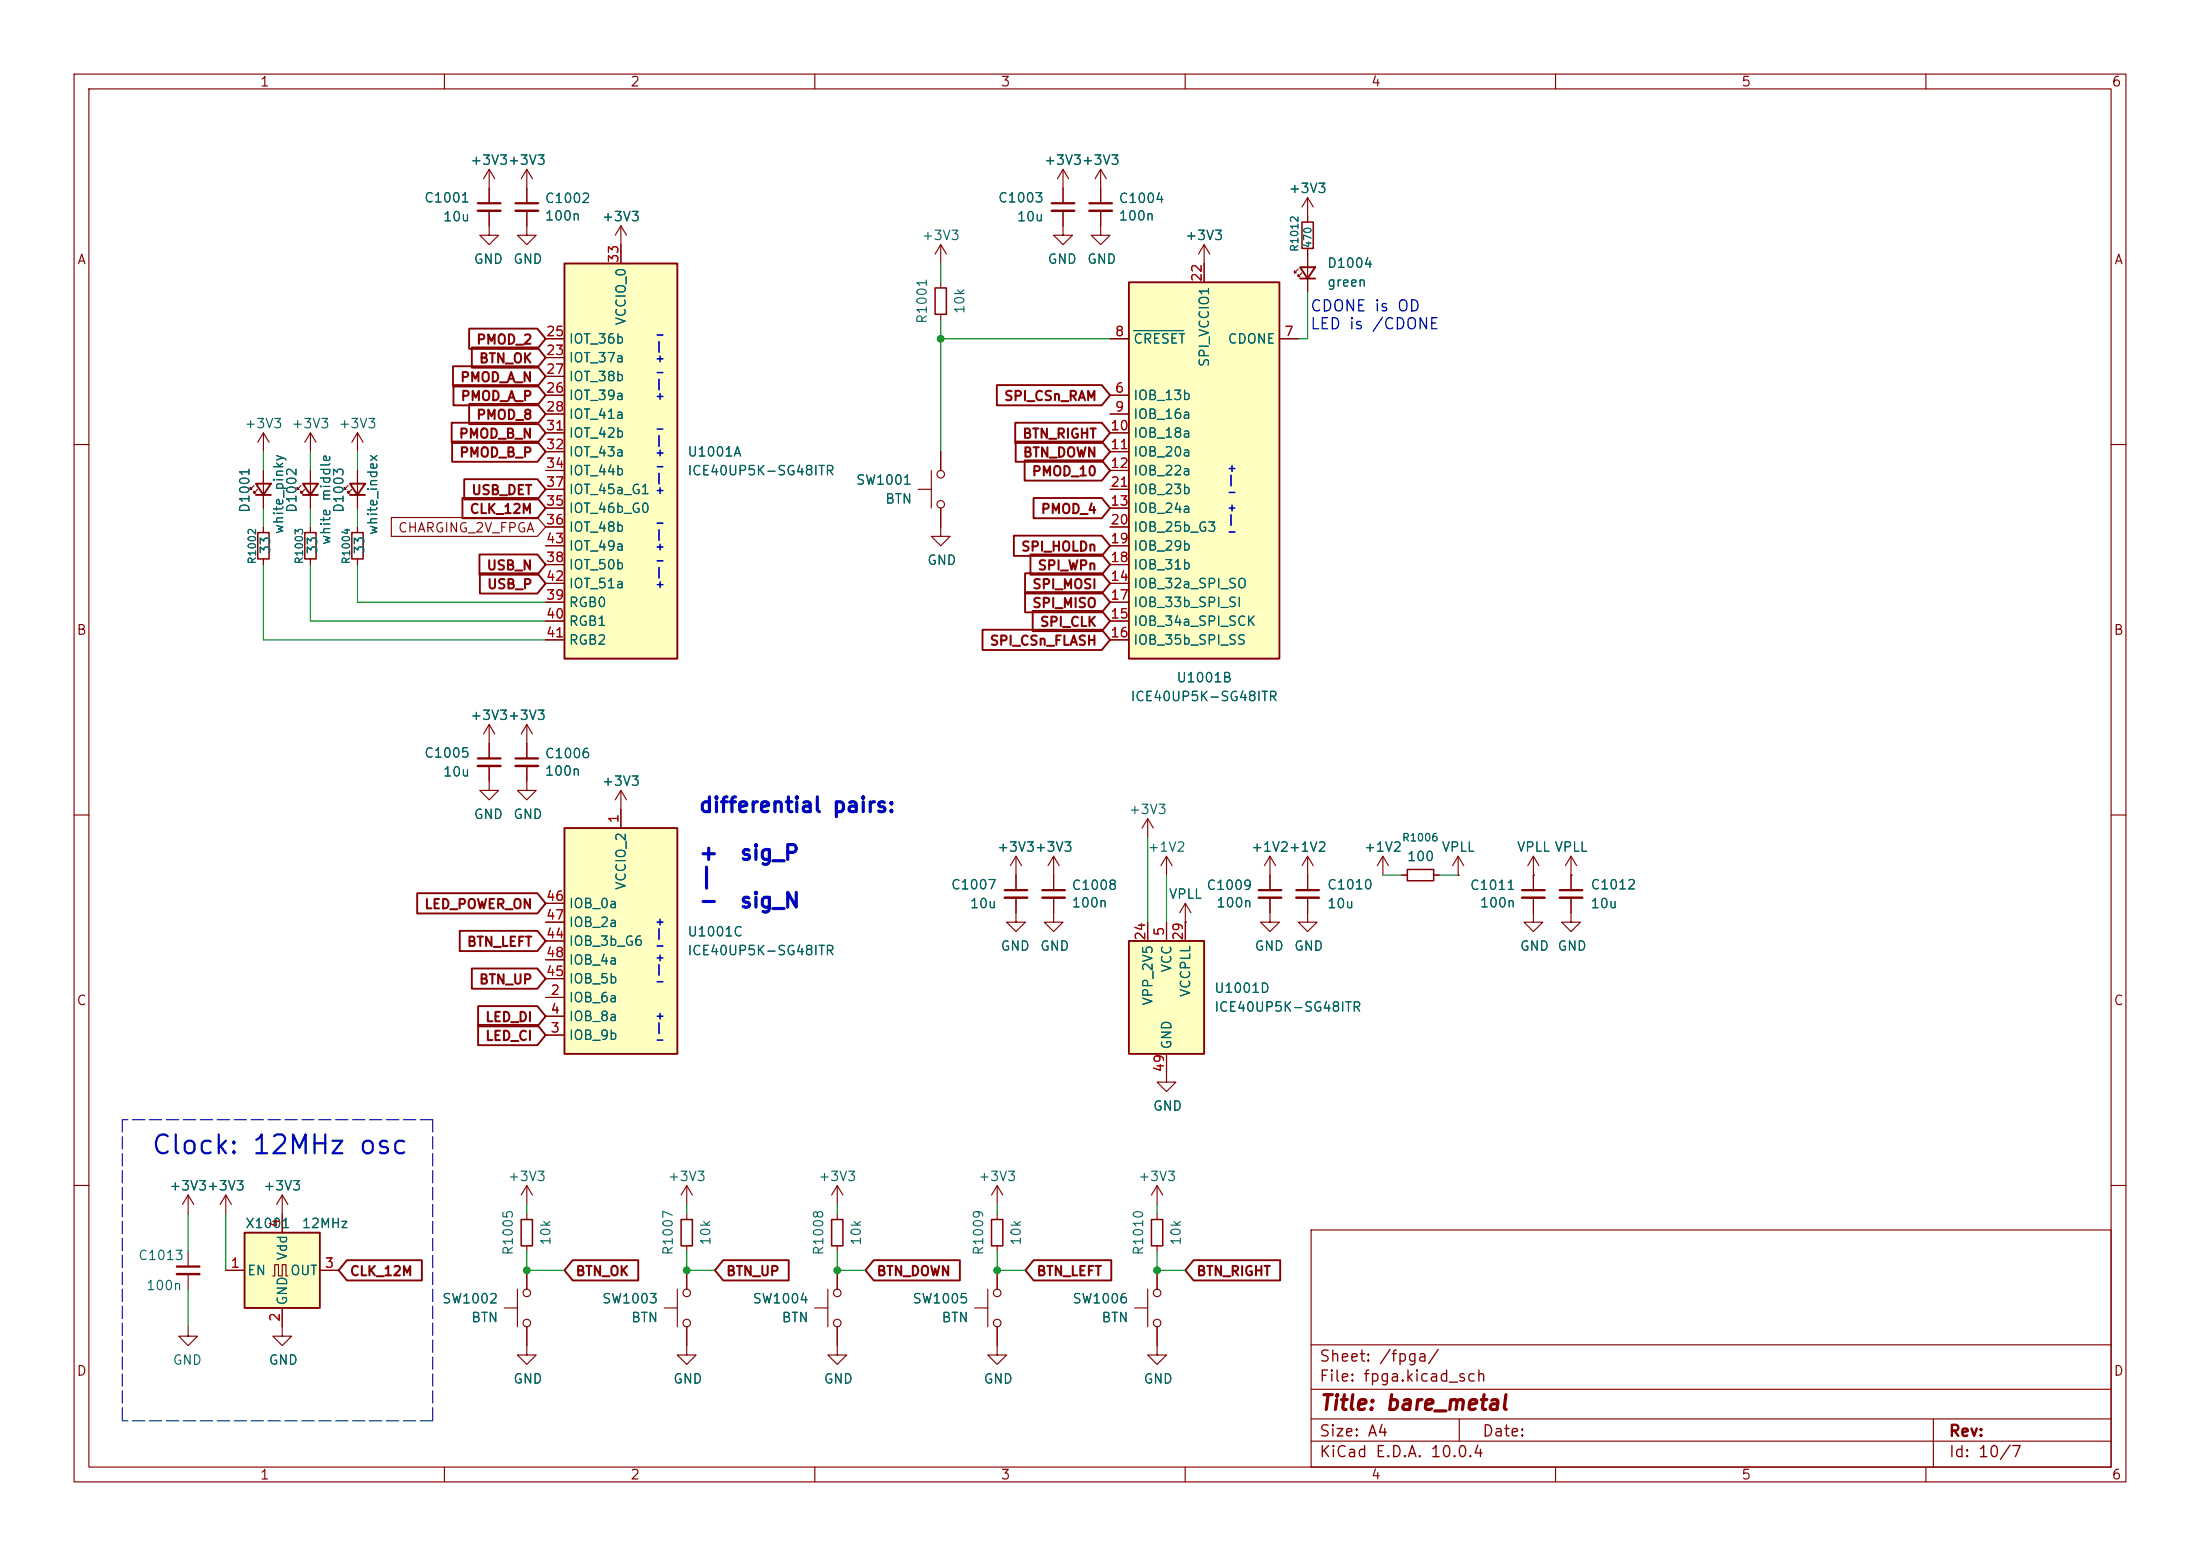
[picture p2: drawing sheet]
<svg xmlns="http://www.w3.org/2000/svg" width="297mm" height="210mm" viewBox="0 0 297 210" stroke-linecap="round" stroke-linejoin="round" font-family="sans-serif">
<g fill="none" stroke="#840000" stroke-width=".15">
<path d="M10 10h277v190h-277zM12 12h273v186h-273zM60 10v2M110 10v2M160 10v2M210 10v2M260 10v2M83.8 30.5l-.7 1.3M83.8 30.5l.8 1.3M83.8 30.5v2.5M175.3 36.3l-.5 .5v-.2v.2h.2M175.8 36.8l-.5 .5v-.2v.2h.2"/>
<path d="M176.5 26.7l-.7 1.2M176.5 26.7l.8 1.2M176.5 26.7v3.3M176.5 33.5v5.9M35.6 58.4l-.8 1.3M35.6 58.4l.7 1.3M35.6 58.4v2.6M41.9 58.4l-.8 1.3M41.9 58.4l.8 1.3M41.9 58.4v2.6M10 60h2M34.3 65.5l-.5 .5v-.2v.2h.2"/>
<path d="M34.8 66l-.5 .5v-.2v.2h.2M35.6 63.5v5.1M40.6 65.5l-.5 .5v-.2v.2h.3M41.1 66l-.5 .5v-.2v.2h.3M41.9 63.5v5.1M285 60h2M10 110h2M207 118.1h.1M207 115.6v4.4M207 115.6l-.8 1.2M207 115.6l.8 1.2M212.1 118.1h.1"/>
<path d="M212.1 115.6l-.8 1.2M212.1 115.6l.8 1.2M212.1 115.6v4.5M285 110h2M207 121.2v3.3h1.3l-1.3 1.2-1.3-1.2h1.3M212.1 121.2v3.3h1.3l-1.3 1.2-1.3-1.2h1.3M10 160h2M177 166h108v32h-108zM285 160h2M60 198v2M110 198v2M160 198v2"/>
<path d="M177 194.5h108M177 191.5h108M177 187.5h108M177 181.5h108M197 191.5v3M210 198v2M260 198v2M261 191.5v6.5"/>
</g>
<path d="M205.5 120.1h3M210.6 120.1h3" fill="none" stroke="#840000" stroke-width=".3"/>
<path d="M205.5 121.2h3M210.6 121.2h3" fill="none" stroke="#840000" stroke-width=".33"/>
<path d="M175.5 36.1h2l-1 1.5zM175.5 37.6h2M34.5 65.3h2.1l-1 1.5zM34.5 66.8h2.1M40.9 65.3h2l-1 1.5zM40.9 66.8h2" fill="none" stroke="#840000" stroke-width=".25"/>
<path d="M175.8 30h1.5v3.5h-1.5z" fill="none" stroke="#840000" stroke-width=".2"/>
<path d="M76.2 35.6h15.2v53.3h-15.2z" fill="#ffffc2"/>
<path d="M76.2 35.6h15.2v53.3h-15.2zM47.2 65.3h2.1l-1 1.5zM47.2 66.8h2.1" fill="none" stroke="#840000" stroke-width=".25"/>
<g fill="none" stroke="#840000" stroke-width=".15">
<path d="M66 28.4v3.4h-1.2l1.2 1.2 1.3-1.2h-1.3M66 22.9l-.7 1.2M66 22.9l.8 1.2M66 22.9v4.5M71.1 30.5v1.3h1.3l-1.3 1.2-1.3-1.2h1.3M71.1 22.9l-.7 1.2M71.1 22.9l.8 1.2M71.1 22.9v2.5M83.8 33v2.6M127 33l-.8 1.3M127 33l.8 1.3M127 33v2.6"/>
<path d="M48.3 58.4l-.8 1.3M48.3 58.4l.7 1.3M48.3 58.4v2.6M73.7 48.3h2.5M73.7 45.7h2.5M73.7 53.3h2.5M73.7 50.8h2.5M73.7 55.9h2.5M73.7 58.4h2.5M35.6 71.1v.8M35.6 75.4v.8M41.9 71.1v.8"/>
<path d="M41.9 75.4v.8M47 65.5l-.5 .5v-.2v.2h.2M47.5 66l-.5 .5v-.2v.2h.2M48.3 63.5v5.1M48.3 71.1v.8M48.3 75.4v.8M73.7 61h2.5M73.7 63.5h2.5M73.7 68.6h2.5M73.7 71.1h2.5M73.7 66h2.5M73.7 76.2h2.5"/>
<path d="M73.7 78.7h2.5M73.7 73.7h2.5M73.7 81.3h2.5M73.7 83.8h2.5M73.7 86.4h2.5M66 105.4v1.3h-1.2l1.2 1.3 1.3-1.3h-1.3M71.1 100.3v1.9M71.1 103.4v2M186.7 115.6l-.8 1.2M186.7 115.6l.8 1.2M186.7 115.6v2.5M25.4 179.1v1.2h-1.3l1.3 1.3 1.3-1.3h-1.3"/>
<path d="M25.4 161.3l.8 1.3M25.4 161.3l-.8 1.3M25.4 161.3v2.5M25.4 168.9v1.9M25.4 172v2M30.5 161.3l-.8 1.3M30.5 161.3l.7 1.3M30.5 161.3v2.5M38.1 179.1v1.2h1.3l-1.3 1.3-1.3-1.3h1.3M38.1 161.3l-.8 1.3M38.1 161.3l.8 1.3M38.1 161.3v2.5"/>
<path d="M68.1 176.5h1.7M69.8 174v5.1M71.1 179.1v3.8h1.3l-1.3 1.3-1.3-1.3h1.3M71.1 163.8v.8M71.1 168.1v.8M71.1 171.5v2.5M113 163.8v.8M113 168.1v.8"/>
<circle cx="71.1" cy="178.6" r=".51"/>
<circle cx="71.1" cy="174.5" r=".51"/>
</g>
<path d="M64.5 27.4h3.1M69.6 102.4h3M23.9 170.9h3" fill="none" stroke="#840000" stroke-width=".3"/>
<path d="M64.5 28.4h3.1M69.6 103.4h3M23.9 172h3" fill="none" stroke="#840000" stroke-width=".33"/>
<path d="M34.8 71.9h1.5v3.5h-1.5zM41.1 71.9h1.6v3.5h-1.6zM47.5 71.9h1.5v3.5h-1.5zM70.4 164.6h1.5v3.5h-1.5zM112.3 164.6h1.5v3.5h-1.5z" fill="none" stroke="#840000" stroke-width=".2"/>
<path d="M33 166.4h10.2v10.1h-10.2z" fill="#ffffc2"/>
<path d="M33 166.4h10.2v10.1h-10.2z" fill="none" stroke="#840000" stroke-width=".25"/>
<g fill="none" stroke="#840000" stroke-width=".15">
<path d="M71.1 25.4v1.9M71.1 28.4v2.1M127 38.1v.8M143.5 28.4v3.4h-1.3l1.3 1.2 1.3-1.2h-1.3M143.5 22.9v4.5M143.5 22.9l-.8 1.2M143.5 22.9l.8 1.2M148.6 28.4v3.4h1.3l-1.3 1.2-1.3-1.2h1.3M148.6 22.9v4.4M148.6 22.9l-.8 1.2M148.6 22.9l.8 1.2M162.6 33l-.8 1.3"/>
<path d="M162.6 33l.7 1.3M162.6 33v2.6M127 42.4v.8M124 66h1.7M125.7 63.5v5.1M127 68.6v3.8h1.3l-1.3 1.3-1.3-1.3h1.3M127 61v2.5M30.5 171.5h2.5M36.8 172.2h.3v-1.5h.5v1.5h.5v-1.5h.5v1.5h.3M38.1 163.8v2.6M38.1 176.5v2.6M43.2 171.5h2.5"/>
<path d="M71.1 160l-.7 1.3M71.1 160l.8 1.3M71.1 160v2.6M92.7 160v2.6M92.7 163.8v.8M92.7 168.1v.8M92.7 160l-.8 1.3M92.7 160l.8 1.3"/>
<circle cx="127" cy="64" r=".51"/>
<circle cx="127" cy="68.1" r=".51"/>
</g>
<path d="M126.2 38.9h1.6v3.5h-1.6zM91.9 164.6h1.6v3.5h-1.6z" fill="none" stroke="#840000" stroke-width=".2"/>
<path d="M69.6 27.4h3M142 27.4h3M147.1 27.4h3" fill="none" stroke="#840000" stroke-width=".3"/>
<path d="M69.6 28.4h3M142 28.4h3M147.1 28.4h3" fill="none" stroke="#840000" stroke-width=".33"/>
<path d="M152.4 38.1h20.3v50.8h-20.3z" fill="#ffffc2"/>
<path d="M152.4 38.1h20.3v50.8h-20.3z" fill="none" stroke="#840000" stroke-width=".25"/>
<g fill="none" stroke="#840000" stroke-width=".15">
<path d="M162.6 35.6v2.5M149.9 53.3h2.5M149.9 45.7h2.5M149.9 55.9h2.5M149.9 58.4h2.5M172.7 45.7h2.6M149.9 61h2.5M149.9 63.5h2.5M149.9 68.6h2.5M149.9 78.7h2.5M149.9 76.2h2.5M149.9 73.7h2.5"/>
<path d="M149.9 71.1h2.5M149.9 66h2.5M149.9 83.8h2.5M149.9 86.4h2.5M149.9 81.3h2.5M83.8 106.7l-.7 1.3M83.8 106.7l.8 1.3M83.8 106.7v2.5M176.5 118.1v2M189.2 118.1h.8M193.5 118.1h.8M196.8 118.1h.1"/>
<path d="M196.8 115.6l-.7 1.2M196.8 115.6l.8 1.2M196.8 115.6v2.5M137.2 123.2v1.3h-1.3l1.3 1.2 1.2-1.2h-1.2M176.5 121.2v2M113 160l-.7 1.3M113 160l.8 1.3M113 160v2.6"/>
</g>
<path d="M153 44.6h6.8" fill="none" stroke="#006464" stroke-width=".15"/>
<path d="M190 117.3h3.5v1.6h-3.5z" fill="none" stroke="#840000" stroke-width=".2"/>
<path d="M175 120.1h3.1" fill="none" stroke="#840000" stroke-width=".3"/>
<path d="M175 121.2h3.1" fill="none" stroke="#840000" stroke-width=".33"/>
<path d="M76.2 111.8h15.2v30.4h-15.2z" fill="#ffffc2"/>
<path d="M76.2 111.8h15.2v30.4h-15.2z" fill="none" stroke="#840000" stroke-width=".25"/>
<g fill="none" stroke="#840000" stroke-width=".15">
<path d="M83.8 109.2v2.6M73.7 134.6h2.5M73.7 139.7h2.5M73.7 137.2h2.5M73.7 127h2.5M73.7 132.1h2.5M73.7 121.9h2.5M73.7 124.5h2.5M73.7 129.5h2.5M157.5 144.8v1.3h1.2l-1.2 1.2-1.3-1.2h1.3M89.7 176.5h1.7M91.4 174v5.1"/>
<path d="M92.7 179.1v3.8h1.3l-1.3 1.3-1.3-1.3h1.3M92.7 171.5v2.5M110 176.5h1.8M111.8 174v5.1M113 179.1v3.8h1.3l-1.3 1.3-1.2-1.3h1.2M113 171.5v2.5"/>
<circle cx="92.7" cy="178.6" r=".51"/>
<circle cx="92.7" cy="174.5" r=".51"/>
<circle cx="113" cy="174.5" r=".51"/>
<circle cx="113" cy="178.6" r=".51"/>
</g>
<path d="M152.4 127h10.2v15.2h-10.2z" fill="#ffffc2"/>
<g fill="none" stroke="#840000" stroke-width=".25">
<path d="M61 57.1h11.5l1.2 1.3-1.2 1.4h-11.5zM61 59.6h11.5l1.2 1.4-1.2 1.3h-11.5zM61.2 49.4h11.3l1.2 1.4-1.2 1.4h-11.3zM61.2 52h11.3l1.2 1.3-1.2 1.4h-11.3zM63.3 54.5h9.2l1.2 1.4-1.2 1.3h-9.2zM63.3 44.4h9.2l1.2 1.3-1.2 1.4h-9.2zM63.7 46.9h8.8l1.2 1.4-1.2 1.3h-8.8zM134.6 52h14.1l1.2 1.3-1.2 1.4h-14.1zM137.1 57.1h11.6l1.2 1.3-1.2 1.4h-11.6zM137.1 59.6h11.6l1.2 1.4-1.2 1.3h-11.6zM62.4 67.2h10.1l1.2 1.4-1.2 1.3h-10.1zM62.7 64.7h9.8l1.2 1.3-1.2 1.4h-9.8z"/>
<path d="M64.7 74.8h7.8l1.2 1.4-1.2 1.4h-7.8zM64.8 77.4h7.7l1.2 1.3-1.2 1.4h-7.7zM136.9 72.3h11.8l1.2 1.4-1.2 1.3h-11.8zM138.3 62.1h10.4l1.2 1.4-1.2 1.4h-10.4zM138.4 79.9h10.3l1.2 1.4-1.2 1.3h-10.3zM138.4 77.4h10.3l1.2 1.3-1.2 1.4h-10.3zM139.1 74.8h9.6l1.2 1.4-1.2 1.4h-9.6zM139.5 67.2h9.2l1.2 1.4-1.2 1.3h-9.2zM132.6 85h16.1l1.2 1.4-1.2 1.3h-16.1zM139.4 82.5h9.3l1.2 1.3-1.2 1.4h-9.3zM56.3 120.6h16.2l1.2 1.3-1.2 1.4h-16.2zM62.1 125.6h10.4l1.2 1.4-1.2 1.4h-10.4z"/>
<path d="M63.7 130.7h8.8l1.2 1.4-1.2 1.3h-8.8zM64.5 135.8h8l1.2 1.4-1.2 1.3h-8zM64.5 138.3h8l1.2 1.4-1.2 1.4h-8zM152.4 127h10.2v15.2h-10.2zM46.8 170.1h10.2v2.7h-10.2l-1.1-1.3zM77.3 170.1h8.9v2.7h-8.9l-1.1-1.3zM97.6 170.1h8.9v2.7h-8.9l-1.1-1.3zM118 170.1h11.6v2.7h-11.6l-1.2-1.3zM139.5 170.1h10.5v2.7h-10.5l-1.1-1.3zM161.1 170.1h11.7v2.7h-11.7l-1.1-1.3z"/>
</g>
<g fill="none" stroke="#840000" stroke-width=".15">
<path d="M66 25.4v2M66 28.4v2.1M71.1 25.4v1.9M71.1 28.4v2.1M83.8 33v2.6M143.5 25.4v2M143.5 28.4v2.1M148.6 25.4v1.9M148.6 28.4v2.1M162.6 35.6v2.5M176.5 29.2v.8M176.5 33.5v2.6"/>
<path d="M176.5 37.6v1.8M73.7 48.3h2.5M73.7 45.7h2.5M73.7 53.3h2.5M73.7 50.8h2.5M73.7 55.9h2.5M73.7 58.4h2.5M149.9 45.7h2.5M149.9 53.3h2.5M149.9 55.9h2.5M149.9 58.4h2.5M172.7 45.7h2.6"/>
<path d="M35.6 63.5v1.8M35.6 66.8v1.8M35.6 71.1v.8M35.6 75.4v.8M41.9 63.5v1.8M41.9 66.8v1.8M41.9 71.1v.8M41.9 75.4v.8M48.3 63.5v1.8M48.3 66.8v1.8M48.3 71.1v.8M48.3 75.4v.8"/>
<path d="M52.8 69.8h19.7l1.2 1.3-1.2 1.3h-19.7zM73.7 61h2.5M73.7 63.5h2.5M73.7 68.6h2.5M73.7 71.1h2.5M73.7 66h2.5M73.7 76.2h2.5M73.7 78.7h2.5M73.7 73.7h2.5M127 61v2.5M127 68.6v2.5M149.9 61h2.5"/>
<path d="M149.9 63.5h2.5M149.9 68.6h2.5M149.9 71.1h2.5M149.9 66h2.5M149.9 76.2h2.5M149.9 78.7h2.5M149.9 73.7h2.5M66 97.8l-.7 1.3M66 97.8l.8 1.3M66 97.8v4.6M71.1 97.8l-.7 1.3M71.1 97.8l.8 1.3"/>
<path d="M71.1 97.8v4.4M73.7 81.3h2.5M73.7 83.8h2.5M73.7 86.4h2.5M149.9 81.3h2.5M149.9 83.8h2.5M149.9 86.4h2.5M66 103.4v2M71.1 103.4v3.3h1.3l-1.3 1.3-1.3-1.3h1.3M83.8 109.2v2.6M137.2 115.6v4.5M137.2 115.6l-.8 1.2"/>
<path d="M137.2 115.6l.7 1.2M142.2 115.6l-.7 1.2M142.2 115.6l.8 1.2M142.2 115.6v4.4M154.9 110.5v2.5M154.9 110.5l-.7 1.3M154.9 110.5l.8 1.3M157.5 115.6v2.5M157.5 115.6l-.8 1.2M157.5 115.6l.7 1.2M171.4 115.6l-.7 1.2M171.4 115.6l.8 1.2"/>
<path d="M171.4 115.6v4.4M176.5 115.6l-.7 1.2M176.5 115.6l.8 1.2M176.5 115.6v4.5M189.2 118.1h.8M193.5 118.1h.8M196.8 118.1h.1M207 118.1h.1M207 118.1v1.9M212.1 118.1h.1M212.1 118.1v2M73.7 134.6h2.5"/>
<path d="M73.7 139.7h2.5M73.7 137.2h2.5M73.7 127h2.5M73.7 132.1h2.5M73.7 121.9h2.5M73.7 124.5h2.5M73.7 129.5h2.5M137.2 121.2v2M142.2 121.2v3.3h1.3l-1.3 1.2-1.2-1.2h1.2M154.9 124.5v2.5M157.5 124.5v2.5M160 124.5h.1"/>
<path d="M160 121.9v5.1M160 121.9l-.7 1.3M160 121.9l.8 1.3M171.4 121.2v3.3h-1.2l1.2 1.2 1.3-1.2h-1.3M176.5 121.2v3.3h1.3l-1.3 1.2-1.2-1.2h1.2M207 121.2v2M212.1 121.2v2M157.5 142.2v2.6M30.5 171.5h2.5M38.1 163.8v2.6M38.1 176.5v2.6M43.2 171.5h2.5"/>
<path d="M71.1 171.5v2.5M71.1 179.1v2.5M92.7 171.5v2.5M92.7 179.1v2.5M113 171.5v2.5M113 179.1v2.5M131.6 176.5h1.7M133.3 174v5.1M134.6 179.1v3.8h1.3l-1.3 1.3-1.3-1.3h1.3M134.6 160l-.7 1.3M134.6 160l.8 1.3M134.6 160v2.6"/>
<path d="M134.6 163.8v.8M134.6 168.1v.8M134.6 171.5v2.5M153.2 176.5h1.7M154.9 174v5.1M156.2 179.1v3.8h1.3l-1.3 1.3-1.3-1.3h1.3M156.2 160v2.6M156.2 163.8v.8M156.2 168.1v.8M156.2 171.5v2.5M156.2 160l-.8 1.3M156.2 160l.8 1.3"/>
<circle cx="134.6" cy="178.6" r=".51"/>
<circle cx="134.6" cy="174.5" r=".51"/>
<circle cx="156.2" cy="178.6" r=".51"/>
<circle cx="156.2" cy="174.5" r=".51"/>
</g>
<path d="M133.9 164.6h1.5v3.5h-1.5zM155.4 164.6h1.6v3.5h-1.6z" fill="none" stroke="#840000" stroke-width=".2"/>
<path d="M64.5 102.4h3.1M135.6 120.1h3.1M140.7 120.1h3.1M169.9 120.1h3.1" fill="none" stroke="#840000" stroke-width=".3"/>
<path d="M64.5 103.4h3.1M135.6 121.2h3.1M140.7 121.2h3.1M169.9 121.2h3.1" fill="none" stroke="#840000" stroke-width=".33"/>
<path d="M16.5 151.1v40.7M58.4 151.1v40.7M58.4 151.1h-41.9M58.4 191.8h-41.9" fill="none" stroke="#0000c2" stroke-width=".15" stroke-dasharray="1.7 .6"/>
<g fill="none" stroke="#009600" stroke-width=".15">
<path d="M127 35.6v2.5M176.5 39.4v6.3h-1.2M127 43.2v17.8M127 45.7h22.9M35.6 61v2.5M35.6 68.6v2.5M35.6 76.2v10.2h38.1M41.9 76.2v7.6h31.8M41.9 61v2.5M41.9 68.6v2.5M48.3 61v2.5M48.3 68.6v2.5"/>
<path d="M48.3 76.2v5.1h25.4M154.9 113v11.5M157.5 118.1v6.4M186.7 118.1h2.5M194.3 118.1h2.5M25.4 163.8v5.1M25.4 174v5.1M30.5 163.8v7.7M71.1 168.9v2.6h5.1M71.1 162.6v1.2M92.7 168.9v2.6h3.8M92.7 162.6v1.2"/>
<path d="M113 162.6v1.2M113 168.9v2.6h3.8M134.6 168.9v2.6h3.8M134.6 162.6v1.2M156.2 168.9v2.6h3.8M156.2 162.6v1.2"/>
</g>
<path d="M153 44.6h6.8" fill="none" stroke="#006464" stroke-width=".15"/>
<g fill="#009600" stroke="#009600" stroke-width=".14">
<circle cx="113" cy="171.5" r=".46"/>
<circle cx="156.2" cy="171.5" r=".46"/>
<circle cx="134.6" cy="171.5" r=".46"/>
<circle cx="92.7" cy="171.5" r=".46"/>
<circle cx="127" cy="45.7" r=".46"/>
<circle cx="71.1" cy="171.5" r=".46"/>
</g>
<text font-size="2.5" fill="#0000c2" x="20.3" y="156.4">Clock: 12MHz osc</text>
<g font-size="2" fill="#0000c2">
<text x="94.2" y="110.2">differential pairs:</text>
<text x="94.2" y="116.6">+</text>
<text x="94.2" y="119.8">|</text>
<text x="99.8" y="116.6">sig_P</text>
<text x="94.2" y="123">-</text>
<text x="99.8" y="123">sig_N</text>
</g>
<text font-size="2" fill="#840000" x="178" y="190.8">Title: bare_metal</text>
<g font-size="1.5" fill="#0000c2">
<text x="176.8" y="42.4">CDONE is OD</text>
<text x="176.8" y="44.8">LED is /CDONE</text>
</g>
<g font-size="1.5" fill="#840000">
<text x="178" y="184.2">Sheet: /fpga/</text>
<text x="178" y="186.9">File: fpga.kicad_sch</text>
<text x="178" y="197.1">KiCad E.D.A. 10.0.4</text>
<text x="178" y="194.3">Size: A4</text>
<text x="200" y="194.3">Date:</text>
<text x="263" y="194.3">Rev:</text>
<text x="263" y="197.1">Id: 10/7</text>
</g>
<g font-size="1.3" fill="#840000">
<text x="35" y="12">1</text>
<text x="85" y="12">2</text>
<text x="135" y="12">3</text>
<text x="185" y="12">4</text>
<text x="235" y="12">5</text>
<text x="285" y="12">6</text>
<text x="10.3" y="36">A</text>
<text x="285.3" y="36">A</text>
<text x="64.2" y="46.8">PMOD_2</text>
<text x="62" y="51.9">PMOD_A_N</text>
<text x="64.6" y="49.3">BTN_OK</text>
<text x="61.9" y="59.5">PMOD_B_N</text>
<text x="62.1" y="54.4">PMOD_A_P</text>
<text x="64.2" y="56.9">PMOD_8</text>
<text x="135.5" y="54.4">SPI_CSn_RAM</text>
<text x="137.9" y="59.5">BTN_RIGHT</text>
<text x="61.9" y="62">PMOD_B_P</text>
<text x="138" y="62">BTN_DOWN</text>
<text x="139.2" y="64.6">PMOD_10</text>
<text x="63.3" y="69.6">CLK_12M</text>
<text x="63.6" y="67.1">USB_DET</text>
<text x="140.4" y="69.6">PMOD_4</text>
<text x="53.6" y="72.2">CHARGING_2V_FPGA</text>
<text x="65.6" y="77.3">USB_N</text>
<text x="137.8" y="74.7">SPI_HOLDn</text>
<text x="140" y="77.3">SPI_WPn</text>
<text x="65.7" y="79.8">USB_P</text>
<text x="139.3" y="82.3">SPI_MISO</text>
<text x="139.3" y="79.8">SPI_MOSI</text>
<text x="10.3" y="86">B</text>
<text x="133.5" y="87.4">SPI_CSn_FLASH</text>
<text x="140.3" y="84.9">SPI_CLK</text>
<text x="285.3" y="86">B</text>
<text x="57.2" y="123">LED_POWER_ON</text>
<text x="63" y="128.1">BTN_LEFT</text>
<text x="10.3" y="136">C</text>
<text x="64.6" y="133.1">BTN_UP</text>
<text x="285.3" y="136">C</text>
<text x="65.4" y="138.2">LED_DI</text>
<text x="65.4" y="140.8">LED_CI</text>
<text x="47.1" y="172.5">CLK_12M</text>
<text x="77.6" y="172.5">BTN_OK</text>
<text x="97.9" y="172.5">BTN_UP</text>
<text x="118.3" y="172.5">BTN_DOWN</text>
<text x="139.9" y="172.5">BTN_LEFT</text>
<text x="161.4" y="172.5">BTN_RIGHT</text>
<text x="10.3" y="186">D</text>
<text x="285.3" y="186">D</text>
<text x="35" y="200">1</text>
<text x="85" y="200">2</text>
<text x="135" y="200">3</text>
<text x="185" y="200">4</text>
<text x="235" y="200">5</text>
<text x="285" y="200">6</text>
</g>
<g font-size="1.3" fill="#006464">
<text x="63.4" y="22.6">+3V3+3V3</text>
<text x="140.9" y="22.6">+3V3+3V3</text>
<text x="57.2" y="27.6">C1001</text>
<text x="73.5" y="27.7">C1002</text>
<text x="134.6" y="27.6">C1003</text>
<text x="150.9" y="27.7">C1004</text>
<text x="173.9" y="26.4">+3V3</text>
<text x="59.7" y="30.2">10u</text>
<text x="63.9" y="35.9">GND</text>
<text x="69.2" y="35.9">GND</text>
<text x="73.5" y="30.1">100n</text>
<text x="81.2" y="30.2">+3V3</text>
<text x="124.4" y="32.7">+3V3</text>
<text x="137.2" y="30.2">10u</text>
<text x="141.3" y="35.9">GND</text>
<text x="146.7" y="35.9">GND</text>
<text x="150.9" y="30.1">100n</text>
<text x="159.9" y="32.7">+3V3</text>
<text x="179.1" y="36.5">D1004</text>
<text x="179.1" y="39">green</text>
<text x="76.7" y="46.7">IOT_36b</text>
<text x="84.8" y="44" transform="rotate(-90 84.8 44)">VCCIO_0</text>
<text x="125.4" y="43.8" transform="rotate(-90 125.4 43.8)">R1001</text>
<text x="130.5" y="42.5" transform="rotate(-90 130.5 42.5)">10k</text>
<text x="152.9" y="46.7">CRESET</text>
<text x="165.7" y="46.7">CDONE</text>
<text x="76.7" y="49.2">IOT_37a</text>
<text x="76.7" y="51.8">IOT_38b</text>
<text x="163.5" y="49.6" transform="rotate(-90 163.5 49.6)">SPI_VCCIO1</text>
<text x="32.9" y="58.1">+3V3</text>
<text x="39.3" y="58.1">+3V3</text>
<text x="45.6" y="58.1">+3V3</text>
<text x="76.7" y="54.3">IOT_39a</text>
<text x="76.7" y="56.9">IOT_41a</text>
<text x="76.7" y="59.4">IOT_42b</text>
<text x="152.9" y="54.3">IOB_13b</text>
<text x="152.9" y="56.9">IOB_16a</text>
<text x="152.9" y="59.4">IOB_18a</text>
<text x="76.7" y="61.9">IOT_43a</text>
<text x="76.7" y="64.5">IOT_44b</text>
<text x="92.7" y="61.9">U1001A</text>
<text x="92.7" y="64.5">ICE40UP5K-SG48ITR</text>
<text x="115.5" y="65.7">SW1001</text>
<text x="152.9" y="61.9">IOB_20a</text>
<text x="152.9" y="64.5">IOB_22a</text>
<text x="34" y="69.3" transform="rotate(-90 34 69.3)">D1001</text>
<text x="40.3" y="69.3" transform="rotate(-90 40.3 69.3)">D1002</text>
<text x="46.7" y="69.3" transform="rotate(-90 46.7 69.3)">D1003</text>
<text x="76.7" y="69.6">IOT_46b_G0</text>
<text x="76.7" y="67">IOT_45a_G1</text>
<text x="119.4" y="68.3">BTN</text>
<text x="152.9" y="69.6">IOB_24a</text>
<text x="152.9" y="67">IOB_23b</text>
<text x="36.8" y="74.9" transform="rotate(-90 36.8 74.9)">33</text>
<text x="38.6" y="72.2" transform="rotate(-90 38.6 72.2)">white_pinky</text>
<text x="43.1" y="74.9" transform="rotate(-90 43.1 74.9)">33</text>
<text x="44.9" y="73.6" transform="rotate(-90 44.9 73.6)">white middle</text>
<text x="49.5" y="74.9" transform="rotate(-90 49.5 74.9)">33</text>
<text x="51.3" y="72.3" transform="rotate(-90 51.3 72.3)">white_index</text>
<text x="76.7" y="72.1">IOT_48b</text>
<text x="76.7" y="77.2">IOT_50b</text>
<text x="76.7" y="74.6">IOT_49a</text>
<text x="125.1" y="76.6">GND</text>
<text x="152.9" y="77.2">IOB_31b</text>
<text x="152.9" y="74.6">IOB_29b</text>
<text x="152.9" y="72.1">IOB_25b_G3</text>
<text x="76.7" y="82.3">RGB0</text>
<text x="76.7" y="79.7">IOT_51a</text>
<text x="152.9" y="79.7">IOB_32a_SPI_SO</text>
<text x="152.9" y="82.3">IOB_33b_SPI_SI</text>
<text x="76.7" y="84.8">RGB1</text>
<text x="76.7" y="87.3">RGB2</text>
<text x="152.9" y="84.8">IOB_34a_SPI_SCK</text>
<text x="152.9" y="87.3">IOB_35b_SPI_SS</text>
<text x="152.5" y="95">ICE40UP5K-SG48ITR</text>
<text x="158.7" y="92.4">U1001B</text>
<text x="63.4" y="97.5">+3V3+3V3</text>
<text x="57.2" y="102.6">C1005</text>
<text x="59.7" y="105.1">10u</text>
<text x="73.5" y="105">100n</text>
<text x="73.5" y="102.6">C1006</text>
<text x="81.2" y="106.4">+3V3</text>
<text x="63.9" y="110.9">GND</text>
<text x="69.2" y="110.9">GND</text>
<text x="152.3" y="110.2">+3V3</text>
<text x="134.5" y="115.3">+3V3+3V3</text>
<text x="154.8" y="115.3">+1V2</text>
<text x="168.8" y="115.3">+1V2+1V2</text>
<text x="184" y="115.3">+1V2</text>
<text x="189.9" y="116.5">100</text>
<text x="194.5" y="115.3">VPLL</text>
<text x="204.7" y="115.3">VPLL VPLL</text>
<text x="76.7" y="122.9">IOB_0a</text>
<text x="76.7" y="125.4">IOB_2a</text>
<text x="84.8" y="120.2" transform="rotate(-90 84.8 120.2)">VCCIO_2</text>
<text x="128.3" y="120.4">C1007</text>
<text x="130.8" y="122.9">10u</text>
<text x="144.6" y="122.8">100n</text>
<text x="144.6" y="120.4">C1008</text>
<text x="157.7" y="121.6">VPLL</text>
<text x="162.8" y="120.4">C1009</text>
<text x="164.1" y="122.8">100n</text>
<text x="179.1" y="120.4">C1010</text>
<text x="179.1" y="122.9">10u</text>
<text x="198.4" y="120.4">C1011</text>
<text x="199.7" y="122.8">100n</text>
<text x="214.6" y="120.4">C1012</text>
<text x="214.6" y="122.9">10u</text>
<text x="76.7" y="128">IOB_3b_G6</text>
<text x="76.7" y="130.5">IOB_4a</text>
<text x="92.7" y="126.7">U1001C</text>
<text x="92.7" y="129.2">ICE40UP5K-SG48ITR</text>
<text x="135" y="128.6">GND</text>
<text x="140.3" y="128.6">GND</text>
<text x="158.5" y="131.3" transform="rotate(-90 158.5 131.3)">VCC</text>
<text x="169.3" y="128.6">GND</text>
<text x="174.6" y="128.6">GND</text>
<text x="205.1" y="128.6">GND</text>
<text x="210.2" y="128.6">GND</text>
<text x="76.7" y="135.6">IOB_6a</text>
<text x="76.7" y="133.1">IOB_5b</text>
<text x="155.9" y="135.8" transform="rotate(-90 155.9 135.8)">VPP_2V5</text>
<text x="161" y="134.7" transform="rotate(-90 161 134.7)">VCCPLL</text>
<text x="163.8" y="134.3">U1001D</text>
<text x="163.8" y="136.9">ICE40UP5K-SG48ITR</text>
<text x="76.7" y="140.7">IOB_9b</text>
<text x="76.7" y="138.1">IOB_8a</text>
<text x="158.5" y="141.7" transform="rotate(-90 158.5 141.7)">GND</text>
<text x="155.6" y="150.2">GND</text>
<text x="22.8" y="161">+3V3+3V3</text>
<text x="35.5" y="161">+3V3</text>
<text x="68.5" y="159.7">+3V3</text>
<text x="90.1" y="159.7">+3V3</text>
<text x="110.4" y="159.7">+3V3</text>
<text x="132" y="159.7">+3V3</text>
<text x="153.6" y="159.7">+3V3</text>
<text x="33" y="166.1">X1001</text>
<text x="40.6" y="166.1">12MHz</text>
<text x="18.6" y="170.4">C1013</text>
<text x="33.3" y="172.4">EN</text>
<text x="39.1" y="170.2" transform="rotate(-90 39.1 170.2)">Vdd</text>
<text x="39.1" y="172.4">OUT</text>
<text x="69.6" y="169.5" transform="rotate(-90 69.6 169.5)">R1005</text>
<text x="74.6" y="168.2" transform="rotate(-90 74.6 168.2)">10k</text>
<text x="91.1" y="169.5" transform="rotate(-90 91.1 169.5)">R1007</text>
<text x="96.2" y="168.2" transform="rotate(-90 96.2 168.2)">10k</text>
<text x="111.5" y="169.5" transform="rotate(-90 111.5 169.5)">R1008</text>
<text x="116.5" y="168.2" transform="rotate(-90 116.5 168.2)">10k</text>
<text x="133.1" y="169.5" transform="rotate(-90 133.1 169.5)">R1009</text>
<text x="138.1" y="168.2" transform="rotate(-90 138.1 168.2)">10k</text>
<text x="154.6" y="169.5" transform="rotate(-90 154.6 169.5)">R1010</text>
<text x="159.7" y="168.2" transform="rotate(-90 159.7 168.2)">10k</text>
<text x="19.6" y="174.5">100n</text>
<text x="39.1" y="176.3" transform="rotate(-90 39.1 176.3)">GND</text>
<text x="59.6" y="176.2">SW1002</text>
<text x="63.5" y="178.8">BTN</text>
<text x="81.2" y="176.2">SW1003</text>
<text x="85.1" y="178.8">BTN</text>
<text x="101.5" y="176.2">SW1004</text>
<text x="105.4" y="178.8">BTN</text>
<text x="123.1" y="176.2">SW1005</text>
<text x="127" y="178.8">BTN</text>
<text x="144.7" y="176.2">SW1006</text>
<text x="148.6" y="178.8">BTN</text>
<text x="23.2" y="184.5">GND</text>
<text x="36.2" y="184.5">GND</text>
<text x="69.2" y="187.1">GND</text>
<text x="90.8" y="187.1">GND</text>
<text x="111.1" y="187.1">GND</text>
<text x="132.7" y="187.1">GND</text>
<text x="154.3" y="187.1">GND</text>
</g>
<g font-size="1.3" fill="#a90000">
<text x="83.8" y="35.6" transform="rotate(-90 83.8 35.6)">33</text>
<text x="162.5" y="38.1" transform="rotate(-90 162.5 38.1)">22</text>
<text x="73.6" y="45.7">25</text>
<text x="150.4" y="45.7">8</text>
<text x="173.3" y="45.7">7</text>
<text x="73.6" y="48.2">23</text>
<text x="73.6" y="53.3">26</text>
<text x="73.6" y="50.8">27</text>
<text x="150.4" y="53.3">6</text>
<text x="73.6" y="55.9">28</text>
<text x="73.6" y="58.4">31</text>
<text x="149.8" y="58.4">10</text>
<text x="150.4" y="55.9">9</text>
<text x="73.6" y="60.9">32</text>
<text x="73.6" y="63.5">34</text>
<text x="149.8" y="60.9">11</text>
<text x="149.8" y="63.5">12</text>
<text x="73.6" y="68.6">35</text>
<text x="73.6" y="71.1">36</text>
<text x="73.6" y="66">37</text>
<text x="149.8" y="68.6">13</text>
<text x="149.8" y="71.1">20</text>
<text x="149.8" y="66">21</text>
<text x="73.6" y="76.2">38</text>
<text x="73.6" y="73.6">43</text>
<text x="149.8" y="76.2">18</text>
<text x="149.8" y="73.6">19</text>
<text x="73.6" y="81.3">39</text>
<text x="73.6" y="83.8">40</text>
<text x="73.6" y="78.7">42</text>
<text x="149.8" y="78.7">14</text>
<text x="149.8" y="83.8">15</text>
<text x="149.8" y="81.3">17</text>
<text x="73.6" y="86.3">41</text>
<text x="149.8" y="86.3">16</text>
<text x="83.8" y="111.2" transform="rotate(-90 83.8 111.2)">1</text>
<text x="73.6" y="121.9">46</text>
<text x="73.6" y="124.4">47</text>
<text x="73.6" y="127">44</text>
<text x="73.6" y="129.5">48</text>
<text x="154.9" y="127" transform="rotate(-90 154.9 127)">24</text>
<text x="157.5" y="126.4" transform="rotate(-90 157.5 126.4)">5</text>
<text x="160" y="127" transform="rotate(-90 160 127)">29</text>
<text x="73.6" y="132.1">45</text>
<text x="74.2" y="134.6">2</text>
<text x="74.2" y="137.1">4</text>
<text x="74.2" y="139.7">3</text>
<text x="157.5" y="144.8" transform="rotate(-90 157.5 144.8)">49</text>
<text x="38.1" y="165.8" transform="rotate(-90 38.1 165.8)">4</text>
<text x="31" y="171.4">1</text>
<text x="43.7" y="171.4">3</text>
<text x="38.1" y="178.5" transform="rotate(-90 38.1 178.5)">2</text>
</g>
<g font-size="1" fill="#006464">
<text x="175.5" y="34.1" transform="rotate(-90 175.5 34.1)">R1012</text>
<text x="177.3" y="33.6" transform="rotate(-90 177.3 33.6)">470</text>
<text x="34.8" y="76.2" transform="rotate(-90 34.8 76.2)">R1002</text>
<text x="41.2" y="76.2" transform="rotate(-90 41.2 76.2)">R1003</text>
<text x="47.5" y="76.2" transform="rotate(-90 47.5 76.2)">R1004</text>
<text x="189.2" y="113.8">R1006</text>
</g>
<g font-size="1" fill="#0000c2">
<text x="88.4" y="45.9">-</text>
<text x="88.4" y="47.5">|</text>
<text x="88.4" y="51">-</text>
<text x="88.4" y="52.6">|</text>
<text x="88.4" y="49.1">+</text>
<text x="88.4" y="54.2">+</text>
<text x="88.4" y="58.6">-</text>
<text x="88.4" y="60.2">|</text>
<text x="88.4" y="61.8">+</text>
<text x="88.4" y="63.7">-</text>
<text x="88.4" y="65.3">|</text>
<text x="165.6" y="63.9">+</text>
<text x="165.6" y="65.5">|</text>
<text x="88.4" y="71.3">-</text>
<text x="88.4" y="66.9">+</text>
<text x="165.6" y="67.1">-</text>
<text x="165.6" y="69.3">+</text>
<text x="165.6" y="70.9">|</text>
<text x="88.4" y="76.4">-</text>
<text x="88.4" y="78">|</text>
<text x="88.4" y="72.9">|</text>
<text x="88.4" y="74.5">+</text>
<text x="165.6" y="72.5">-</text>
<text x="88.4" y="79.6">+</text>
<text x="88.4" y="125.1">+</text>
<text x="88.4" y="130">+</text>
<text x="88.4" y="131.6">|</text>
<text x="88.4" y="126.8">|</text>
<text x="88.4" y="128.4">-</text>
<text x="88.4" y="133.2">-</text>
<text x="88.4" y="137.8">+</text>
<text x="88.4" y="139.5">|</text>
<text x="88.4" y="141.1">-</text>
</g>
</svg>
